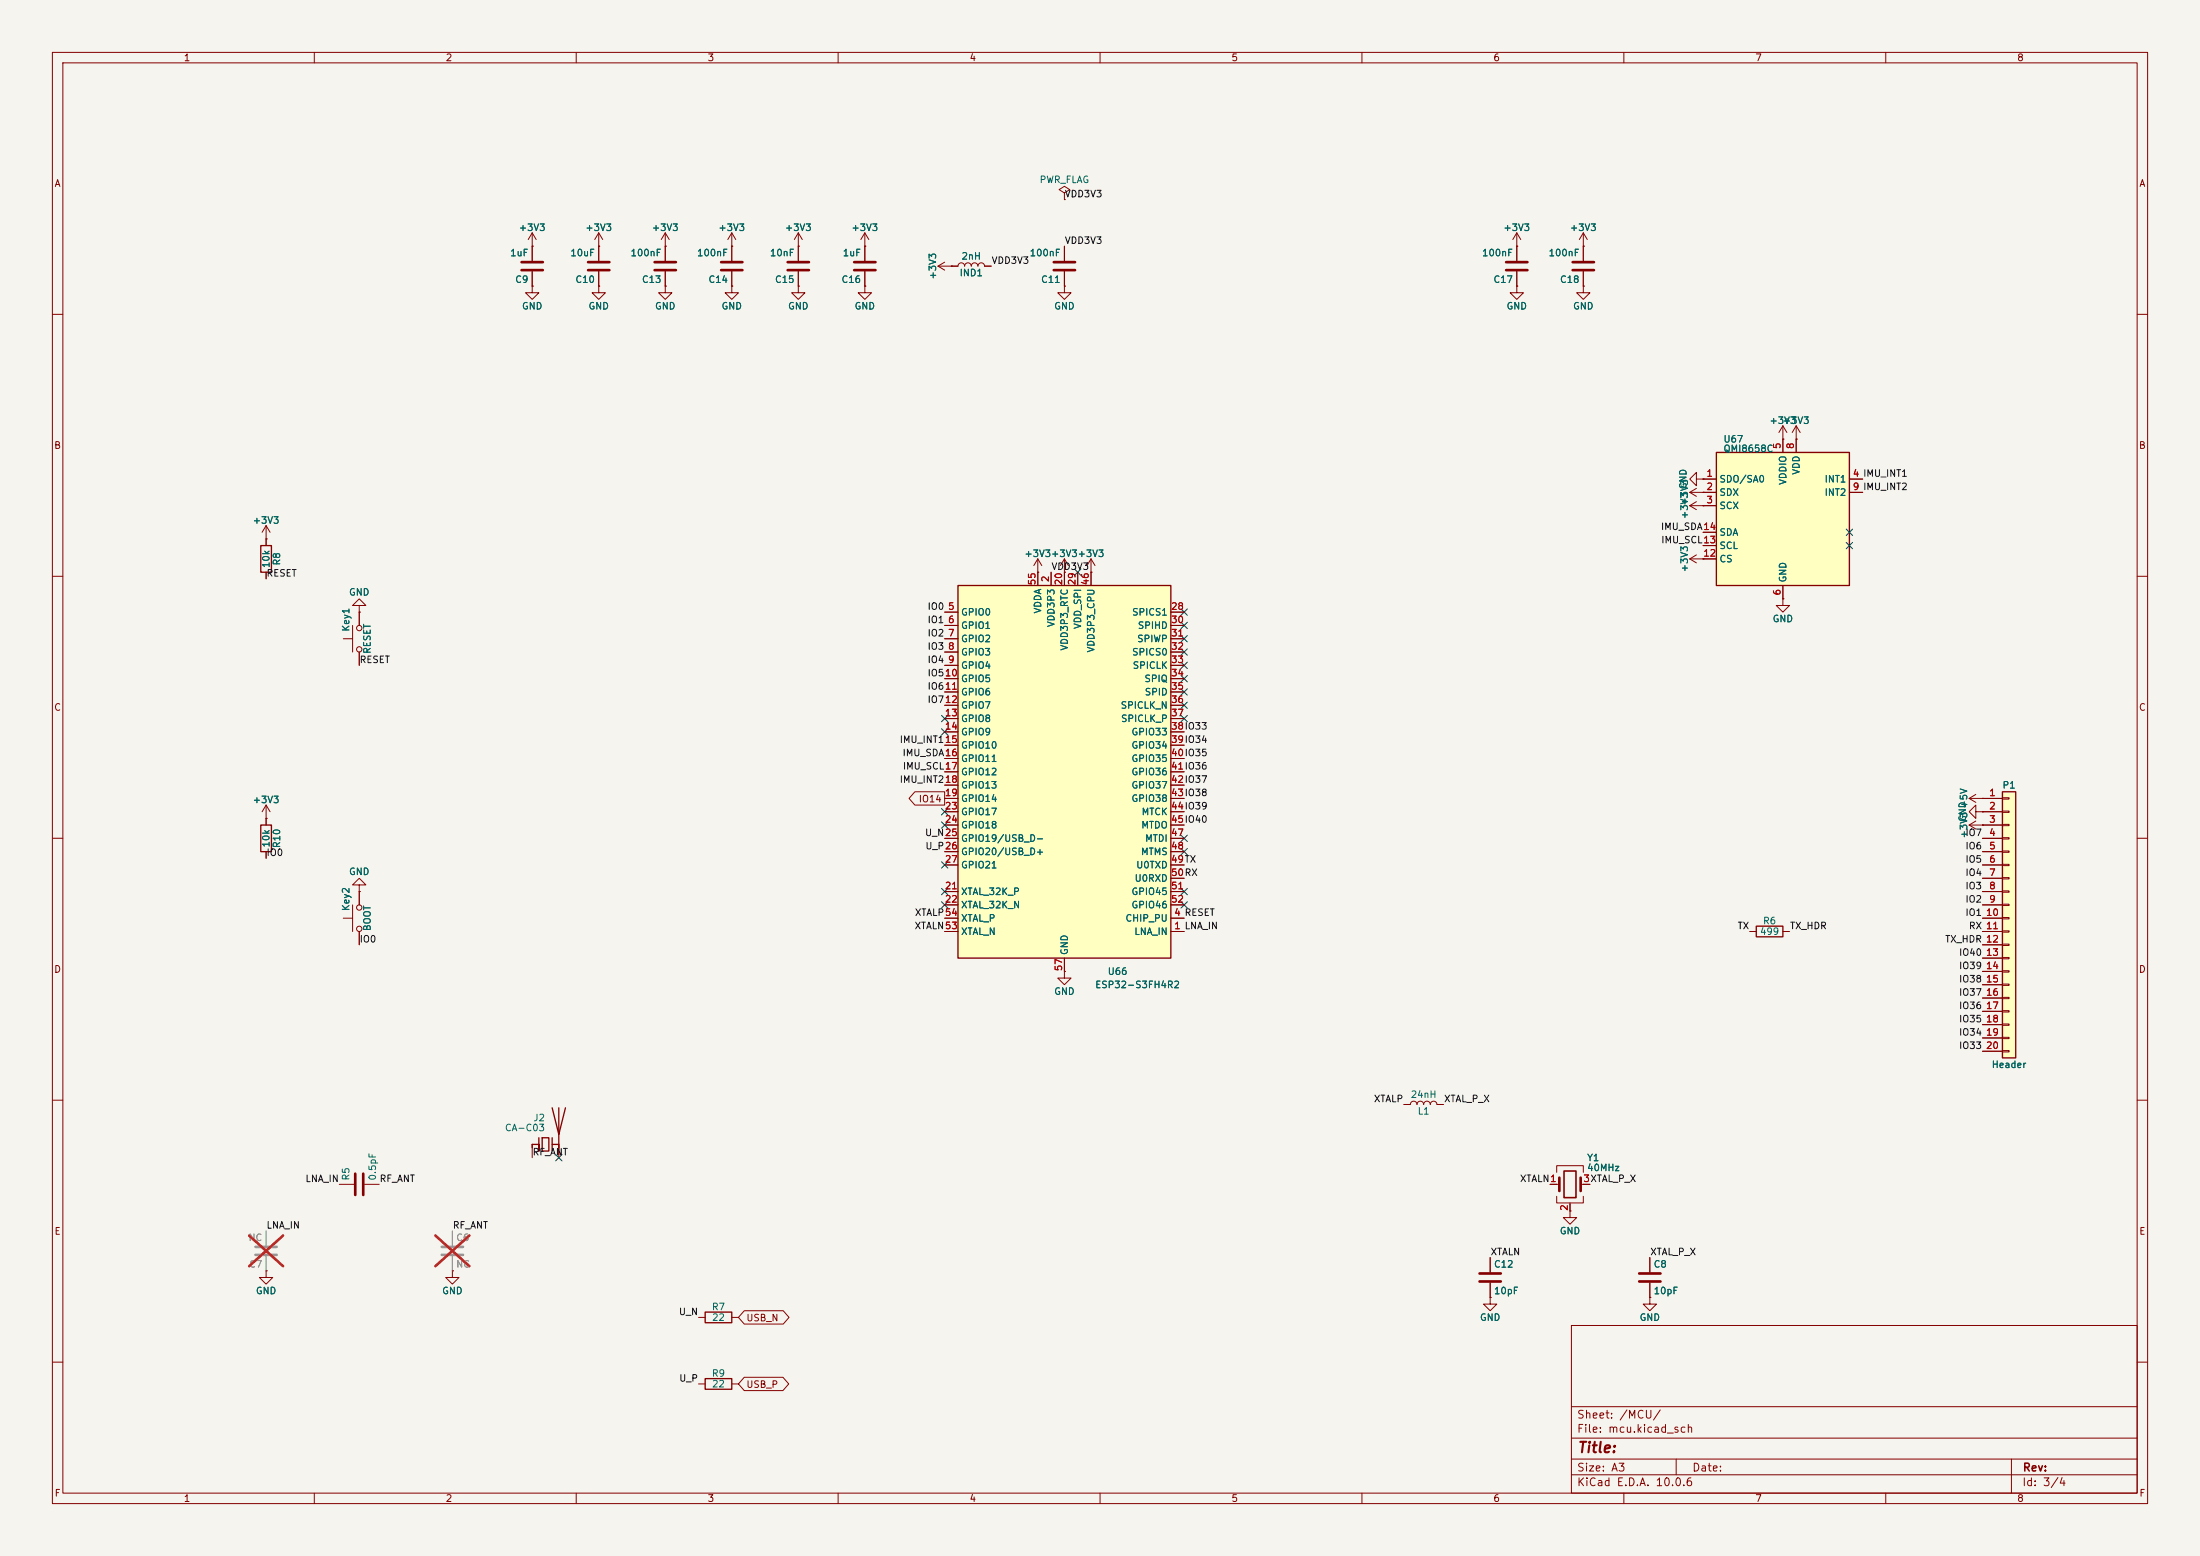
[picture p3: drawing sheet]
<svg xmlns="http://www.w3.org/2000/svg" width="420mm" height="297mm" viewBox="0 0 420 297" stroke-linecap="round" stroke-linejoin="round" font-family="sans-serif">
<path d="M0 0h420v297h-420z" fill="#f5f4ef" stroke="#f5f4ef" stroke-width=".19"/>
<g fill="none" stroke="#840000" stroke-width=".19">
<path d="M10 10h400v277h-400zM12 12h396v273h-396zM60 10v2M110 10v2M160 10v2M210 10v2M260 10v2M310 10v2M360 10v2M127 47v2.8M127 51.8v2.8M289.6 47h.1"/>
<path d="M289.6 54.6v1.3h1.2l-1.2 1.3-1.3-1.3h1.3M289.6 54.6h.1M289.6 44.5v5.3M289.6 51.8v2.8M289.6 44.5l-.8 1.2M289.6 44.5l.7 1.2M302.3 47h.1M302.3 54.6v1.3h1.2l-1.2 1.3-1.3-1.3h1.3M302.3 54.6h.1M302.3 44.5l-.8 1.2M302.3 44.5l.7 1.2M302.3 44.5v5.3"/>
<path d="M302.3 51.8v2.8M10 60h2M408 60h2M322.6 94l1.2 .7M322.6 94h2.5M322.6 96.5l1.2 .8M322.6 96.5h2.5M323.8 91.4v-1.2l-1.2 1.2 1.2 1.3v-1.3h1.3M323.8 93.2l-1.2 .8M323.8 95.8l-1.2 .7M325.1 94h.1M325.1 91.4h.1"/>
<path d="M325.1 96.5h.1M340.4 83.8h.1M340.4 81.3l-.8 1.3M340.4 81.3l.7 1.3M340.4 81.3v2.5M342.9 83.8h.1M342.9 81.3l-.8 1.3M342.9 81.3l.8 1.3M342.9 81.3v2.5M10 110h2M408 110h2M10 160h2"/>
<path d="M408 160h2M10 210h2M408 210h2M300 253h108v32h-108zM10 260h2M300 278.5h108M300 274.5h108M300 268.5h108M320 278.5v3M384 278.5v6.5M408 260h2M60 285v2"/>
<path d="M110 285v2M160 285v2M210 285v2M260 285v2M300 281.5h108M310 285v2M360 285v2"/>
</g>
<path d="M125 51.6h4M125 50h4M287.5 51.6h4.1M287.5 50h4.1M300.2 51.6h4.1M300.2 50h4.1" fill="none" stroke="#840000" stroke-width=".51"/>
<path d="M327.7 86.4h25.4v25.4h-25.4z" fill="#ffffc2"/>
<path d="M327.7 86.4h25.4v25.4h-25.4z" fill="none" stroke="#840000" stroke-width=".25"/>
<g fill="none" stroke="#840000" stroke-width=".19">
<path d="M325.1 91.4h2.6M325.1 94h2.6M325.1 96.5h2.6M340.4 83.8v2.6M342.9 83.8v2.6M353.1 91.4h2.5M353.1 94h2.5M325.1 106.7h2.6M325.1 104.1h2.6M325.1 101.6h2.6M340.4 114.3v1.3h1.2l-1.2 1.2-1.3-1.2h1.3M340.4 114.3h.1"/>
<path d="M340.4 111.8v2.5M375.9 157.5l1.3 .7M375.9 157.5h2.6M377.2 156.7l-1.3 .8M378.5 157.5h.1"/>
</g>
<path d="M382.3 151.1h2.5v50.8h-2.5z" fill="#ffffc2"/>
<path d="M49.8 104.1h2v5.1h-2zM49.8 157.5h2v5.1h-2zM382.3 151.1h2.5v50.8h-2.5zM335.3 176.8h5.1v2h-5.1zM102.9 217.2v2.5v-1.3h-1.3v.7M103.5 217.2h1.3v2.5h-1.3zM105.4 211.5l1.3 5 1.2-5M105.4 218.4h1.3M105.4 217.2v2.5M106.7 211.5v8.8M134.6 250.4h5.1v2.1h-5.1zM134.6 263.1h5.1v2.1h-5.1z" fill="none" stroke="#840000" stroke-width=".25"/>
<g fill="none" stroke="#840000" stroke-width=".19">
<path d="M101.6 47h.1M101.6 44.5v5.3M101.6 51.8v2.8M101.6 44.5l-.8 1.2M101.6 44.5l.8 1.2M114.3 47h.1M114.3 54.6v1.3h1.3l-1.3 1.3-1.3-1.3h1.3M114.3 54.6h.1M114.3 44.5l-.8 1.2M114.3 44.5l.8 1.2M114.3 44.5v2.5M50.8 102.9h.1"/>
<path d="M50.8 100.3v3.8M50.8 109.2v1.3M50.8 100.3l-.8 1.3M50.8 100.3l.8 1.3M67.3 119.4v5.1M68.6 115.6h1.2l-1.2-1.3-1.3 1.3h1.3v1.2M68.6 116.8h.1M68.6 116.8v2.6M198.1 109.2h.1M198.1 106.7l-.7 1.3M198.1 106.7l.8 1.3M198.1 106.7v2.5"/>
<path d="M203.2 109.2h.1M203.2 106.7l-.8 1.3M203.2 106.7l.8 1.3M203.2 106.7v2.5M208.3 109.2h.1M208.3 106.7l-.8 1.3M208.3 106.7l.7 1.3M208.3 106.7v2.5M322.6 106.7l1.2 .7M322.6 106.7h2.5M323.8 105.9l-1.2 .8M325.1 106.7h.1"/>
<path d="M65.5 121.9h1.8M68.6 124.5v2.5M50.8 156.2h.1M50.8 153.7l-.8 1.2M50.8 153.7l.8 1.2M50.8 153.7v3.8M375.9 152.4h6.4M375.9 152.4l1.3 .8M377.2 154.9v-1.2l-1.3 1.2 1.3 1.3v-1.3h1.3M377.2 151.6l-1.3 .8M378.5 152.4h.1M378.5 154.9h.1"/>
<path d="M378.5 154.9h3.8M378.5 157.5h3.8M382.3 152.3h1.2v.2h-1.2zM382.3 154.8h1.2v.3h-1.2zM382.3 157.4h1.2v.2h-1.2zM382.3 159.9h1.2v.2h-1.2zM50.8 162.6v1.2M65.5 175.3h1.8M67.3 172.7v5.1M68.6 168.9h1.2l-1.2-1.3-1.3 1.3h1.3v1.3M68.6 170.2h.1M68.6 170.2v2.5"/>
<path d="M68.6 177.8v2.5M334 177.8h1.3M340.4 177.8h1.2M378.5 160h3.8M378.5 162.6h3.8M378.5 165.1h3.8M378.5 167.6h3.8M378.5 170.2h3.8M378.5 172.7h3.8M378.5 175.3h3.8M378.5 177.8h3.8M382.3 162.4h1.2v.3h-1.2z"/>
<path d="M382.3 165h1.2v.2h-1.2zM382.3 167.5h1.2v.3h-1.2zM382.3 170.1h1.2v.2h-1.2zM382.3 172.6h1.2v.2h-1.2zM382.3 175.1h1.2v.3h-1.2zM382.3 177.7h1.2v.2h-1.2zM378.5 180.3h3.8M378.5 182.9h3.8M378.5 185.4h3.8M378.5 188h3.8M378.5 190.5h3.8M378.5 193h3.8"/>
<path d="M378.5 195.6h3.8M378.5 198.1h3.8M382.3 180.2h1.2v.3h-1.2zM382.3 182.8h1.2v.2h-1.2zM382.3 185.3h1.2v.2h-1.2zM382.3 187.8h1.2v.3h-1.2zM382.3 190.4h1.2v.2h-1.2zM382.3 192.9h1.2v.3h-1.2zM382.3 195.5h1.2v.2h-1.2zM382.3 198h1.2v.2h-1.2zM101.6 218.4v2.6M106.7 218.4v2.6"/>
<path d="M268 210.8h1.2a.64 .64 0 0 1 .7-.6 .64 .64 0 0 1 .6 .6 .64 .64 0 0 1 .6-.6 .64 .64 0 0 1 .7 .6 .64 .64 0 0 1 .6-.6 .64 .64 0 0 1 .6 .6 .64 .64 0 0 1 .7-.6 .64 .64 0 0 1 .6 .6h1.3M378.5 200.7h3.8M382.3 200.5h1.2v.3h-1.2zM64.8 226.1h2.8M69.6 226.1h2.8M295.9 226.1h1.8M297.2 223.8v-1.3h5.1v1.3M297.2 228.3v1.3h5.1v-1.3M299.7 231.1v1.3h1.3l-1.3 1.3-1.3-1.3h1.3M299.7 231.1h.1M299.7 229.6v1.5M301.8 226.1h1.7"/>
<path d="M50.8 242.6v1.2h1.3l-1.3 1.3-1.3-1.3h1.3M50.8 242.6h.1M86.4 242.6v1.2h1.2l-1.2 1.3-1.3-1.3h1.3M86.4 242.6h.1M133.3 251.5h1.3M139.7 251.5h1.3M284.5 247.6v1.3h1.2l-1.2 1.3-1.3-1.3h1.3M284.5 247.6h.1M284.5 240v2.8M284.5 244.9v2.7M315 247.6v1.3h1.2l-1.2 1.3-1.3-1.3h1.3M315 247.6h.1"/>
<path d="M315 240v2.8M315 244.9v2.7M133.3 264.2h1.3M139.7 264.2h1.3"/>
<circle cx="68.6" cy="119.9" r=".51"/>
<circle cx="68.6" cy="124" r=".51"/>
<circle cx="68.6" cy="177.3" r=".51"/>
<circle cx="68.6" cy="173.2" r=".51"/>
</g>
<path d="M99.6 51.6h4M99.6 50h4M67.8 224v4.1M69.3 224v4.1M297.7 224.8v2.5M301.8 224.8v2.5M282.4 243.1h4.1M282.4 244.6h4.1M312.9 243.1h4.1M312.9 244.6h4.1" fill="none" stroke="#840000" stroke-width=".51"/>
<path d="M298.6 223.5h2.3v5.1h-2.3z" fill="none" stroke="#840000" stroke-width=".3"/>
<path d="M48.8 239.5h4M48.8 238h4M84.3 239.5h4.1M84.3 238h4.1" fill="none" stroke="#9c9b98" stroke-width=".51"/>
<path d="M50.8 234.9v2.8M50.8 239.8v2.8M86.4 234.9v2.8M86.4 239.8v2.8" fill="none" stroke="#9c9b98" stroke-width=".19"/>
<path d="M47.6 235.8l6.4 5.9M54 235.8l-6.4 5.9M83.1 235.8l6.5 5.9M89.6 235.8l-6.5 5.9" fill="none" stroke="#e12e31" stroke-width=".46"/>
<path d="M182.9 111.8h40.6v71.1h-40.6z" fill="#ffffc2"/>
<path d="M182.9 111.8h40.6v71.1h-40.6z" fill="none" stroke="#840000" stroke-width=".25"/>
<g fill="none" stroke="#840000" stroke-width=".19">
<path d="M203.2 36.8l1-.6-1-.6-1 .6 1 .6v1.3M203.2 38.1h.1M101.6 54.6v1.3h1.3l-1.3 1.3-1.3-1.3h1.3M101.6 54.6h.1M101.6 47h.1M101.6 47v2.8M101.6 51.8v2.8M114.3 54.6h.1M114.3 47h.1M114.3 47v2.8M114.3 51.8v2.8M127 47h.1"/>
<path d="M127 54.6v1.3h1.3l-1.3 1.3-1.3-1.3h1.3M127 54.6h.1M127 44.5l-.8 1.2M127 44.5l.8 1.2M127 44.5v5.3M127 51.8v2.8M139.7 47h.1M139.7 54.6v1.3h1.3l-1.3 1.3-1.3-1.3h1.3M139.7 54.6h.1M139.7 44.5l-.8 1.2M139.7 44.5l.8 1.2M139.7 44.5v5.3"/>
<path d="M139.7 51.8v2.8M152.4 54.6v1.3h1.3l-1.3 1.3-1.3-1.3h1.3M152.4 54.6h.1M152.4 47h.1M152.4 44.5l-.8 1.2M152.4 44.5l.8 1.2M152.4 44.5v5.3M152.4 51.8v2.8M165.1 54.6v1.3h1.3l-1.3 1.3-1.3-1.3h1.3M165.1 54.6h.1M165.1 47h.1M165.1 44.5v5.3"/>
<path d="M165.1 51.8v2.8M165.1 44.5l-.8 1.2M165.1 44.5l.8 1.2M179.1 50.8h3.8a.64 .64 0 0 1 .6-.6 .64 .64 0 0 1 .6 .6 .64 .64 0 0 1 .7-.6 .64 .64 0 0 1 .6 .6 .64 .64 0 0 1 .7-.6 .64 .64 0 0 1 .6 .6 .64 .64 0 0 1 .6-.6 .64 .64 0 0 1 .7 .6h1.2M179.1 50.8l1.2 .8M180.3 50l-1.2 .8M181.6 50.8h.1M203.2 54.6v1.3h1.3l-1.3 1.3-1.3-1.3h1.3M203.2 54.6h.1M203.2 47v2.8M203.2 51.8v2.8M289.6 54.6h.1"/>
<path d="M289.6 47h.1M289.6 47v2.8M289.6 51.8v2.8M302.3 54.6h.1M302.3 47h.1M302.3 47v2.8M302.3 51.8v2.8M325.1 96.5h.1M325.1 91.4h.1M325.1 94h.1M325.1 91.4h2.6M325.1 94h2.6"/>
<path d="M325.1 96.5h2.6M340.4 83.8h.1M340.4 83.8v2.6M342.9 83.8h.1M342.9 83.8v2.6M353.1 91.4h2.5M353.1 94h2.5M50.8 102.9h.1M50.8 102.9v1.2M50.8 109.2v1.3M68.6 116.8h.1M68.6 116.8v2.6"/>
<path d="M180.3 116.8h2.6M180.3 119.4h2.6M198.1 109.2h.1M198.1 109.2v2.6M200.7 109.2v2.6M203.2 109.2h.1M203.2 109.2v2.6M205.7 109.2v2.6M208.3 109.2h.1M208.3 109.2v2.6M223.5 116.8h2.6M223.5 119.4h2.6"/>
<path d="M325.1 106.7h.1M325.1 106.7h2.6M325.1 104.1h2.6M325.1 101.6h2.6M340.4 114.3h.1M340.4 111.8v2.5M68.6 124.5v2.5M180.3 134.6h2.6M180.3 121.9h2.6M180.3 124.5h2.6M180.3 127h2.6M180.3 129.5h2.6"/>
<path d="M180.3 132.1h2.6M180.3 137.2h2.6M180.3 139.7h2.6M223.5 134.6h2.6M223.5 121.9h2.6M223.5 124.5h2.6M223.5 127h2.6M223.5 129.5h2.6M223.5 132.1h2.6M223.5 137.2h2.6M223.5 139.7h2.6M50.8 156.2h.1"/>
<path d="M50.8 156.2v1.3M174.7 151.1h5.6v2.6h-5.6l-1.2-1.3zM180.3 157.5h2.6M180.3 142.2h2.6M180.3 144.8h2.6M180.3 147.3h2.6M180.3 149.9h2.6M180.3 152.4h2.6M180.3 154.9h2.6M223.5 157.5h2.6M223.5 142.2h2.6M223.5 144.8h2.6"/>
<path d="M223.5 147.3h2.6M223.5 149.9h2.6M223.5 152.4h2.6M223.5 154.9h2.6M378.5 154.9h.1M378.5 152.4h.1M378.5 157.5h.1M378.5 157.5h3.8M378.5 152.4h3.8M378.5 154.9h3.8M50.8 162.6v1.2M68.6 170.2h.1"/>
<path d="M68.6 170.2v2.5M68.6 177.8v2.5M180.3 170.2h2.6M180.3 177.8h2.6M180.3 175.3h2.6M180.3 172.7h2.6M180.3 160h2.6M180.3 162.6h2.6M180.3 165.1h2.6M223.5 170.2h2.6M223.5 177.8h2.6M223.5 175.3h2.6"/>
<path d="M223.5 172.7h2.6M223.5 160h2.6M223.5 162.6h2.6M223.5 165.1h2.6M223.5 167.6h2.6M378.5 170.2h3.8M378.5 177.8h3.8M378.5 175.3h3.8M378.5 172.7h3.8M378.5 160h3.8M378.5 162.6h3.8M378.5 165.1h3.8"/>
<path d="M378.5 167.6h3.8M203.2 185.4v1.3h1.3l-1.3 1.3-1.3-1.3h1.3M203.2 185.4h.1M203.2 182.9v2.5M378.5 180.3h3.8M378.5 182.9h3.8M378.5 185.4h3.8M378.5 188h3.8M378.5 190.5h3.8M378.5 193h3.8M378.5 195.6h3.8M378.5 198.1h3.8"/>
<path d="M378.5 200.7h3.8M295.9 226.1h1.3M299.7 231.1h.1M299.7 229.9v1.2M302.3 226.1h1.2M50.8 242.6h.1M86.4 242.6h.1M142.1 250.2h7.4l1.1 1.3-1.1 1.2h-7.4l-1.1-1.2zM284.5 247.6h.1M284.5 240v2.8M284.5 244.9v2.7M315 247.6h.1"/>
<path d="M315 240v2.8M315 244.9v2.7M142.1 262.9h7.4l1.1 1.3-1.1 1.2h-7.4l-1.1-1.2z"/>
</g>
<path d="M112.3 51.6h4M112.3 50h4M137.7 51.6h4M137.7 50h4M150.4 51.6h4M150.4 50h4M163.1 51.6h4M163.1 50h4M201.2 51.6h4M201.2 50h4" fill="none" stroke="#840000" stroke-width=".51"/>
<g fill="none" stroke="#000084" stroke-width=".19">
<path d="M205.1 108.6l1.2 1.2M206.3 108.6l-1.2 1.2M225.5 116.2l1.2 1.2M225.5 118.8l1.2 1.2M226.7 116.2l-1.2 1.2M226.7 118.8l-1.2 1.2M352.5 103.5l1.2 1.2M352.5 101l1.2 1.2M353.7 103.5l-1.2 1.2M353.7 101l-1.2 1.2M179.7 136.6l1.2 1.2M179.7 139.1l1.2 1.2"/>
<path d="M180.9 136.6l-1.2 1.2M180.9 139.1l-1.2 1.2M225.5 121.3l1.2 1.2M225.5 123.9l1.2 1.2M225.5 126.4l1.2 1.2M225.5 136.6l1.2 1.2M225.5 134l1.2 1.2M225.5 131.5l1.2 1.2M225.5 128.9l1.2 1.2M226.7 121.3l-1.2 1.2M226.7 123.9l-1.2 1.2M226.7 126.4l-1.2 1.2"/>
<path d="M226.7 136.6l-1.2 1.2M226.7 134l-1.2 1.2M226.7 131.5l-1.2 1.2M226.7 128.9l-1.2 1.2M179.7 156.9l1.2 1.2M179.7 154.3l1.2 1.2M180.9 156.9l-1.2 1.2M180.9 154.3l-1.2 1.2M225.5 159.4l1.2 1.2M226.7 159.4l-1.2 1.2M179.7 172.1l1.2 1.2M179.7 169.6l1.2 1.2"/>
<path d="M179.7 164.5l1.2 1.2M180.9 164.5l-1.2 1.2M180.9 172.1l-1.2 1.2M180.9 169.6l-1.2 1.2M225.5 162l1.2 1.2M225.5 169.6l1.2 1.2M225.5 172.1l1.2 1.2M226.7 162l-1.2 1.2M226.7 169.6l-1.2 1.2M226.7 172.1l-1.2 1.2M106.1 220.4l1.2 1.2M107.3 220.4l-1.2 1.2"/>
</g>
<path d="M50.8 234.9v2.8M50.8 239.8v2.8M86.4 234.9v2.8M86.4 239.8v2.8" fill="none" stroke="#9c9b98" stroke-width=".19"/>
<path d="M47.6 235.8l6.4 5.9M54 235.8l-6.4 5.9M83.1 235.8l6.5 5.9M89.6 235.8l-6.5 5.9" fill="none" stroke="#e12e31" stroke-width=".46"/>
<text font-size="2" fill="#840000" x="301" y="277.8">Title:</text>
<g font-size="1.5" fill="#840000">
<text x="300.9" y="273.8">File: mcu.kicad_sch</text>
<text x="300.9" y="271.1">Sheet: /MCU/</text>
<text x="300.9" y="281.2">Size: A3</text>
<text x="322.9" y="281.2">Date:</text>
<text x="386" y="281.2">Rev:</text>
<text x="300.9" y="284">KiCad E.D.A. 10.0.6</text>
<text x="385.9" y="284">Id: 3/4</text>
</g>
<g font-size="1.3" fill="#840000">
<text x="35" y="12">1</text>
<text x="85" y="12">2</text>
<text x="135" y="12">3</text>
<text x="185" y="12">4</text>
<text x="235" y="12">5</text>
<text x="285" y="12">6</text>
<text x="335" y="12">7</text>
<text x="385" y="12">8</text>
<text x="10.3" y="36">A</text>
<text x="408.3" y="36">A</text>
<text x="10.2" y="86">B</text>
<text x="408.2" y="86">B</text>
<text x="10.2" y="136">C</text>
<text x="408.2" y="136">C</text>
<text x="175.3" y="153.5">IO14</text>
<text x="10.2" y="186">D</text>
<text x="408.2" y="186">D</text>
<text x="10.3" y="236">E</text>
<text x="408.3" y="236">E</text>
<text x="142.4" y="252.5">USB_N</text>
<text x="142.4" y="265.2">USB_P</text>
<text x="10.3" y="286">F</text>
<text x="35" y="287">1</text>
<text x="85" y="287">2</text>
<text x="135" y="287">3</text>
<text x="185" y="287">4</text>
<text x="235" y="287">5</text>
<text x="285" y="287">6</text>
<text x="335" y="287">7</text>
<text x="385" y="287">8</text>
<text x="408.3" y="286">F</text>
</g>
<g font-size="1.3" fill="#006464">
<text x="198.4" y="35.3">PWR_FLAG</text>
<text x="98.9" y="44.4">+3V3</text>
<text x="111.6" y="44.4">+3V3</text>
<text x="124.3" y="44.4">+3V3</text>
<text x="137" y="44.4">+3V3</text>
<text x="149.7" y="44.4">+3V3</text>
<text x="162.4" y="44.4">+3V3</text>
<text x="286.9" y="44.4">+3V3</text>
<text x="299.6" y="44.4">+3V3</text>
<text x="97.3" y="49.2">1uF</text>
<text x="108.8" y="49.2">10uF</text>
<text x="120.3" y="49.2">100nF</text>
<text x="133" y="49.2">100nF</text>
<text x="146.9" y="49.2">10nF</text>
<text x="160.8" y="49.2">1uF</text>
<text x="179" y="53.5" transform="rotate(-90 179 53.5)">+3V3</text>
<text x="183.1" y="53">IND1</text>
<text x="183.4" y="49.9">2nH</text>
<text x="196.5" y="49.2">100nF</text>
<text x="282.8" y="49.2">100nF</text>
<text x="295.5" y="49.2">100nF</text>
<text x="98.2" y="54.3">C9</text>
<text x="99.5" y="59.4">GND</text>
<text x="109.7" y="54.3">C10</text>
<text x="112.2" y="59.4">GND</text>
<text x="122.4" y="54.3">C13</text>
<text x="124.9" y="59.4">GND</text>
<text x="135.1" y="54.3">C14</text>
<text x="137.6" y="59.4">GND</text>
<text x="147.8" y="54.3">C15</text>
<text x="150.3" y="59.4">GND</text>
<text x="160.5" y="54.3">C16</text>
<text x="163" y="59.4">GND</text>
<text x="198.6" y="54.3">C11</text>
<text x="201.1" y="59.4">GND</text>
<text x="285" y="54.3">C17</text>
<text x="287.5" y="59.4">GND</text>
<text x="297.7" y="54.3">C18</text>
<text x="300.2" y="59.4">GND</text>
<text x="337.7" y="81.2">+3V3</text>
<text x="340.2" y="81.2">+3V3</text>
<text x="328.9" y="84.8">U67</text>
<text x="328.9" y="86.6">QMI8658C</text>
<text x="322.3" y="93.5" transform="rotate(-90 322.3 93.5)">GND</text>
<text x="328.1" y="92.4">SDO/SA0</text>
<text x="328.1" y="94.9">SDX</text>
<text x="341.3" y="92.7" transform="rotate(-90 341.3 92.7)">VDDIO</text>
<text x="343.9" y="90.7" transform="rotate(-90 343.9 90.7)">VDD</text>
<text x="348.2" y="92.4">INT1</text>
<text x="348.2" y="94.9">INT2</text>
<text x="48.1" y="100.3">+3V3</text>
<text x="322.5" y="99.2" transform="rotate(-90 322.5 99.2)">+3V3 GND</text>
<text x="322.5" y="96.6" transform="rotate(-90 322.5 96.6)">+3V3</text>
<text x="328.1" y="97.5">SCX</text>
<text x="195.5" y="106.6">+3V3+3V3+3V3</text>
<text x="328.1" y="107.6">CS</text>
<text x="328.1" y="105.1">SCL</text>
<text x="328.1" y="102.6">SDA</text>
<text x="51.8" y="108.5" transform="rotate(-90 51.8 108.5)">10k</text>
<text x="53.8" y="108" transform="rotate(-90 53.8 108)">R8</text>
<text x="66.5" y="114">GND</text>
<text x="322.5" y="109.3" transform="rotate(-90 322.5 109.3)">+3V3</text>
<text x="341.3" y="111.3" transform="rotate(-90 341.3 111.3)">GND</text>
<text x="183.4" y="117.8">GPIO0</text>
<text x="199.1" y="117.2" transform="rotate(-90 199.1 117.2)">VDDA</text>
<text x="201.6" y="119.8" transform="rotate(-90 201.6 119.8)">VDD3P3</text>
<text x="216" y="117.8">SPICS1</text>
<text x="338.3" y="119.1">GND</text>
<text x="67" y="120.7" transform="rotate(-90 67 120.7)">Key1</text>
<text x="71.1" y="124.9" transform="rotate(-90 71.1 124.9)">RESET</text>
<text x="183.4" y="120.3">GPIO1</text>
<text x="183.4" y="122.9">GPIO2</text>
<text x="183.4" y="125.4">GPIO3</text>
<text x="204.2" y="124.3" transform="rotate(-90 204.2 124.3)">VDD3P3_RTC</text>
<text x="206.7" y="120.2" transform="rotate(-90 206.7 120.2)">VDD_SPI</text>
<text x="209.2" y="124.7" transform="rotate(-90 209.2 124.7)">VDD3P3_CPU</text>
<text x="216" y="125.4">SPICS0</text>
<text x="217" y="122.9">SPIWP</text>
<text x="217.1" y="120.3">SPIHD</text>
<text x="183.4" y="128">GPIO4</text>
<text x="183.4" y="130.5">GPIO5</text>
<text x="216.1" y="128">SPICLK</text>
<text x="218.4" y="130.5">SPIQ</text>
<text x="183.4" y="133">GPIO6</text>
<text x="183.4" y="135.6">GPIO7</text>
<text x="213.8" y="135.6">SPICLK_N</text>
<text x="218.4" y="133">SPID</text>
<text x="183.4" y="138.1">GPIO8</text>
<text x="183.4" y="140.7">GPIO9</text>
<text x="183.4" y="143.2">GPIO10</text>
<text x="213.9" y="138.1">SPICLK_P</text>
<text x="215.9" y="140.7">GPIO33</text>
<text x="215.9" y="143.2">GPIO34</text>
<text x="183.4" y="145.7">GPIO11</text>
<text x="183.4" y="148.3">GPIO12</text>
<text x="215.9" y="145.7">GPIO35</text>
<text x="215.9" y="148.3">GPIO36</text>
<text x="48.1" y="153.6">+3V3</text>
<text x="183.4" y="150.8">GPIO13</text>
<text x="183.4" y="153.4">GPIO14</text>
<text x="183.4" y="155.9">GPIO17</text>
<text x="215.9" y="150.8">GPIO37</text>
<text x="215.9" y="153.4">GPIO38</text>
<text x="217.8" y="155.9">MTCK</text>
<text x="382.2" y="150.8">P1</text>
<text x="51.8" y="161.9" transform="rotate(-90 51.8 161.9)">10k</text>
<text x="53.8" y="162" transform="rotate(-90 53.8 162)">R10</text>
<text x="183.4" y="158.4">GPIO18</text>
<text x="183.4" y="161">GPIO19/USB_D-</text>
<text x="217.8" y="158.4">MTDO</text>
<text x="218.5" y="161">MTDI</text>
<text x="375.6" y="157" transform="rotate(-90 375.6 157)">GND</text>
<text x="375.9" y="160.1" transform="rotate(-90 375.9 160.1)">+3V3 +5V</text>
<text x="66.5" y="167.3">GND</text>
<text x="183.4" y="163.5">GPIO20/USB_D+</text>
<text x="183.4" y="166.1">GPIO21</text>
<text x="216.8" y="166.1">U0TXD</text>
<text x="217.7" y="163.5">MTMS</text>
<text x="183.4" y="171.1">XTAL_32K_P</text>
<text x="183.4" y="173.7">XTAL_32K_N</text>
<text x="215.9" y="171.1">GPIO45</text>
<text x="215.9" y="173.7">GPIO46</text>
<text x="216.5" y="168.6">U0RXD</text>
<text x="67" y="174" transform="rotate(-90 67 174)">Key2</text>
<text x="71.1" y="177.8" transform="rotate(-90 71.1 177.8)">BOOT</text>
<text x="183.4" y="178.8">XTAL_N</text>
<text x="183.4" y="176.2">XTAL_P</text>
<text x="214.7" y="176.2">CHIP_PU</text>
<text x="216.4" y="178.8">LNA_IN</text>
<text x="335.9" y="178.8">499</text>
<text x="336.5" y="176.7">R6</text>
<text x="204.2" y="182.4" transform="rotate(-90 204.2 182.4)">GND</text>
<text x="201.1" y="190.2">GND</text>
<text x="209" y="188.9">ESP32-S3FH4R2</text>
<text x="211.4" y="186.4">U66</text>
<text x="269.2" y="209.9">24nH</text>
<text x="380.1" y="204.2">Header</text>
<text x="101.7" y="214.3">J2</text>
<text x="270.5" y="213.1">L1</text>
<text x="96.3" y="216.2">CA-C03</text>
<text x="302.9" y="221.9">Y1</text>
<text x="67" y="225.4" transform="rotate(-90 67 225.4)">R5</text>
<text x="72.1" y="225.4" transform="rotate(-90 72.1 225.4)">0.5pF</text>
<text x="302.9" y="223.8">40MHz</text>
<text x="297.7" y="235.9">GND</text>
<text x="285.1" y="242.3">C12</text>
<text x="315.6" y="242.3">C8</text>
<text x="48.7" y="247.3">GND</text>
<text x="84.3" y="247.3">GND</text>
<text x="135.8" y="250.4">R7</text>
<text x="285.1" y="247.3">10pF</text>
<text x="315.6" y="247.3">10pF</text>
<text x="135.8" y="252.4">22</text>
<text x="282.4" y="252.4">GND</text>
<text x="312.9" y="252.4">GND</text>
<text x="135.8" y="263.1">R9</text>
<text x="135.8" y="265.1">22</text>
</g>
<g font-size="1.3" fill="#0f0f0f">
<text x="203.2" y="38">VDD3V3</text>
<text x="203.2" y="46.9">VDD3V3</text>
<text x="189.2" y="50.7">VDD3V3</text>
<text x="317" y="101.5">IMU_SDA14</text>
<text x="317" y="104">IMU_SCL13</text>
<text x="50.8" y="110.4">RESET</text>
<text x="200.6" y="109.1">VDD3V3</text>
<text x="177" y="116.7">IO0</text>
<text x="177" y="119.3">IO1</text>
<text x="177" y="121.8">IO2</text>
<text x="177" y="124.3">IO3</text>
<text x="68.6" y="126.9">RESET</text>
<text x="177" y="129.4">IO510</text>
<text x="177" y="126.9">IO4</text>
<text x="177" y="132">IO611</text>
<text x="177" y="134.5">IO712</text>
<text x="171.6" y="142.1">IMU_INT115</text>
<text x="171.6" y="149.7">IMU_INT218</text>
<text x="172.2" y="144.7">IMU_SDA16</text>
<text x="172.3" y="147.2">IMU_SCL17</text>
<text x="176.5" y="159.9">U_N25</text>
<text x="375.1" y="159.9">IO7</text>
<text x="50.8" y="163.7">IO0</text>
<text x="176.5" y="162.4">U_P26</text>
<text x="375.1" y="167.5">IO4</text>
<text x="375.1" y="162.4">IO6</text>
<text x="375.1" y="165">IO5</text>
<text x="375.1" y="172.6">IO2</text>
<text x="375.1" y="170.1">IO3</text>
<text x="174.5" y="177.7">XTALN53</text>
<text x="174.5" y="175.1">XTALP54</text>
<text x="331.6" y="177.7">TX</text>
<text x="341.6" y="177.7">TX_HDR</text>
<text x="375.1" y="175.1">IO1</text>
<text x="375.8" y="177.7">RX 11</text>
<text x="68.6" y="180.2">IO0</text>
<text x="371.2" y="180.2">TX_HDR 12</text>
<text x="373.9" y="185.3">IO39</text>
<text x="373.9" y="182.8">IO40</text>
<text x="373.9" y="187.8">IO38</text>
<text x="373.9" y="190.4">IO37</text>
<text x="373.9" y="198">IO34</text>
<text x="373.9" y="195.5">IO35</text>
<text x="373.9" y="192.9">IO36</text>
<text x="373.9" y="200.5">IO33</text>
<text x="262.2" y="210.7">XTALP</text>
<text x="275.6" y="210.7">XTAL_P_X</text>
<text x="101.6" y="220.9">RF_ANT</text>
<text x="58.2" y="225.9">LNA_IN</text>
<text x="72.4" y="225.9">RF_ANT</text>
<text x="290.1" y="225.9">XTALN1</text>
<text x="50.8" y="234.8">LNA_IN</text>
<text x="86.3" y="234.8">RF_ANT</text>
<text x="284.5" y="239.9">XTALN</text>
<text x="314.9" y="239.9">XTAL_P_X</text>
<text x="129.5" y="251.3">U_N</text>
<text x="129.6" y="264">U_P</text>
</g>
<g font-size="1.3" fill="#a90000">
<text x="340.2" y="85.8" transform="rotate(-90 340.2 85.8)">5</text>
<text x="342.8" y="85.8" transform="rotate(-90 342.8 85.8)">8</text>
<text x="325.7" y="91.3">1</text>
<text x="325.7" y="93.8">2</text>
<text x="353.6" y="91.3">4 IMU_INT1</text>
<text x="353.6" y="93.8">9 IMU_INT2</text>
<text x="353.6" y="91.3">4</text>
<text x="353.6" y="93.8">9</text>
<text x="325.1" y="101.5">14</text>
<text x="325.7" y="96.4">3</text>
<text x="325.1" y="106.5">12</text>
<text x="325.1" y="104">13</text>
<text x="198" y="111.8" transform="rotate(-90 198 111.8)">55</text>
<text x="200.5" y="111.2" transform="rotate(-90 200.5 111.2)">2</text>
<text x="203.1" y="111.8" transform="rotate(-90 203.1 111.8)">20</text>
<text x="205.6" y="111.8" transform="rotate(-90 205.6 111.8)">29</text>
<text x="208.1" y="111.8" transform="rotate(-90 208.1 111.8)">46</text>
<text x="340.2" y="113.8" transform="rotate(-90 340.2 113.8)">6</text>
<text x="180.9" y="116.7">5</text>
<text x="180.9" y="119.2">6</text>
<text x="223.5" y="116.7">28</text>
<text x="223.5" y="119.2">30</text>
<text x="180.9" y="121.8">7</text>
<text x="180.9" y="124.3">8</text>
<text x="223.5" y="121.8">31</text>
<text x="223.5" y="124.3">32</text>
<text x="180.3" y="129.4">10</text>
<text x="180.3" y="131.9">11</text>
<text x="180.9" y="126.9">9</text>
<text x="223.5" y="126.9">33</text>
<text x="223.5" y="129.4">34</text>
<text x="223.5" y="131.9">35</text>
<text x="180.3" y="137">13</text>
<text x="180.3" y="134.5">12</text>
<text x="223.5" y="134.5">36</text>
<text x="223.5" y="137">37</text>
<text x="180.3" y="139.6">14</text>
<text x="180.3" y="142.1">15</text>
<text x="223.5" y="139.6">38IO33</text>
<text x="223.5" y="142.1">39IO34</text>
<text x="223.5" y="139.6">38</text>
<text x="223.5" y="142.1">39</text>
<text x="180.3" y="144.6">16</text>
<text x="180.3" y="147.2">17</text>
<text x="180.3" y="149.7">18</text>
<text x="223.5" y="144.6">40IO35</text>
<text x="223.5" y="147.2">41IO36</text>
<text x="223.5" y="149.7">42IO37</text>
<text x="223.5" y="144.6">40</text>
<text x="223.5" y="147.2">41</text>
<text x="223.5" y="149.7">42</text>
<text x="180.3" y="152.3">19</text>
<text x="180.3" y="154.8">23</text>
<text x="223.5" y="152.3">43IO38</text>
<text x="223.5" y="154.8">44IO39</text>
<text x="223.5" y="152.3">43</text>
<text x="223.5" y="154.8">44</text>
<text x="379.6" y="152.3">1</text>
<text x="379.6" y="154.8">2</text>
<text x="180.3" y="157.3">24</text>
<text x="180.3" y="159.9">25</text>
<text x="223.5" y="157.3">45IO40</text>
<text x="223.5" y="159.9">47</text>
<text x="223.5" y="157.3">45</text>
<text x="379.6" y="157.3">3</text>
<text x="379.6" y="159.9">4</text>
<text x="180.3" y="165">27</text>
<text x="180.3" y="162.4">26</text>
<text x="223.5" y="162.4">48</text>
<text x="223.5" y="165">49TX</text>
<text x="223.5" y="167.5">50RX</text>
<text x="223.5" y="165">49</text>
<text x="223.5" y="167.5">50</text>
<text x="379.6" y="162.4">5</text>
<text x="379.6" y="165">6</text>
<text x="379.6" y="167.5">7</text>
<text x="180.3" y="170">21</text>
<text x="180.3" y="172.6">22</text>
<text x="223.5" y="170">51</text>
<text x="223.5" y="172.6">52</text>
<text x="379.6" y="170">8</text>
<text x="379.6" y="172.6">9</text>
<text x="180.3" y="177.7">53</text>
<text x="180.3" y="175.1">54</text>
<text x="224.1" y="177.7">1 LNA_IN</text>
<text x="224.1" y="175.1">4 RESET</text>
<text x="224.1" y="177.7">1</text>
<text x="224.1" y="175.1">4</text>
<text x="379" y="175.1">10</text>
<text x="379" y="177.7">11</text>
<text x="203.1" y="185.5" transform="rotate(-90 203.1 185.5)">57</text>
<text x="379" y="182.7">13</text>
<text x="379" y="185.3">14</text>
<text x="379" y="180.2">12</text>
<text x="379" y="187.8">15</text>
<text x="379" y="190.4">16</text>
<text x="379" y="192.9">17</text>
<text x="379" y="195.4">18</text>
<text x="379" y="198">19</text>
<text x="379" y="200.5">20</text>
<text x="295.8" y="225.9">1</text>
<text x="302.2" y="225.9">3XTAL_P_X</text>
<text x="302.2" y="225.9">3</text>
<text x="299.6" y="231.2" transform="rotate(-90 299.6 231.2)">2</text>
</g>
<g font-size="1.3" fill="#939391">
<text x="47.3" y="237.2">NC</text>
<text x="87" y="237.2">C6</text>
<text x="47.4" y="242.3">C7</text>
<text x="87" y="242.3">NC</text>
</g>
</svg>
